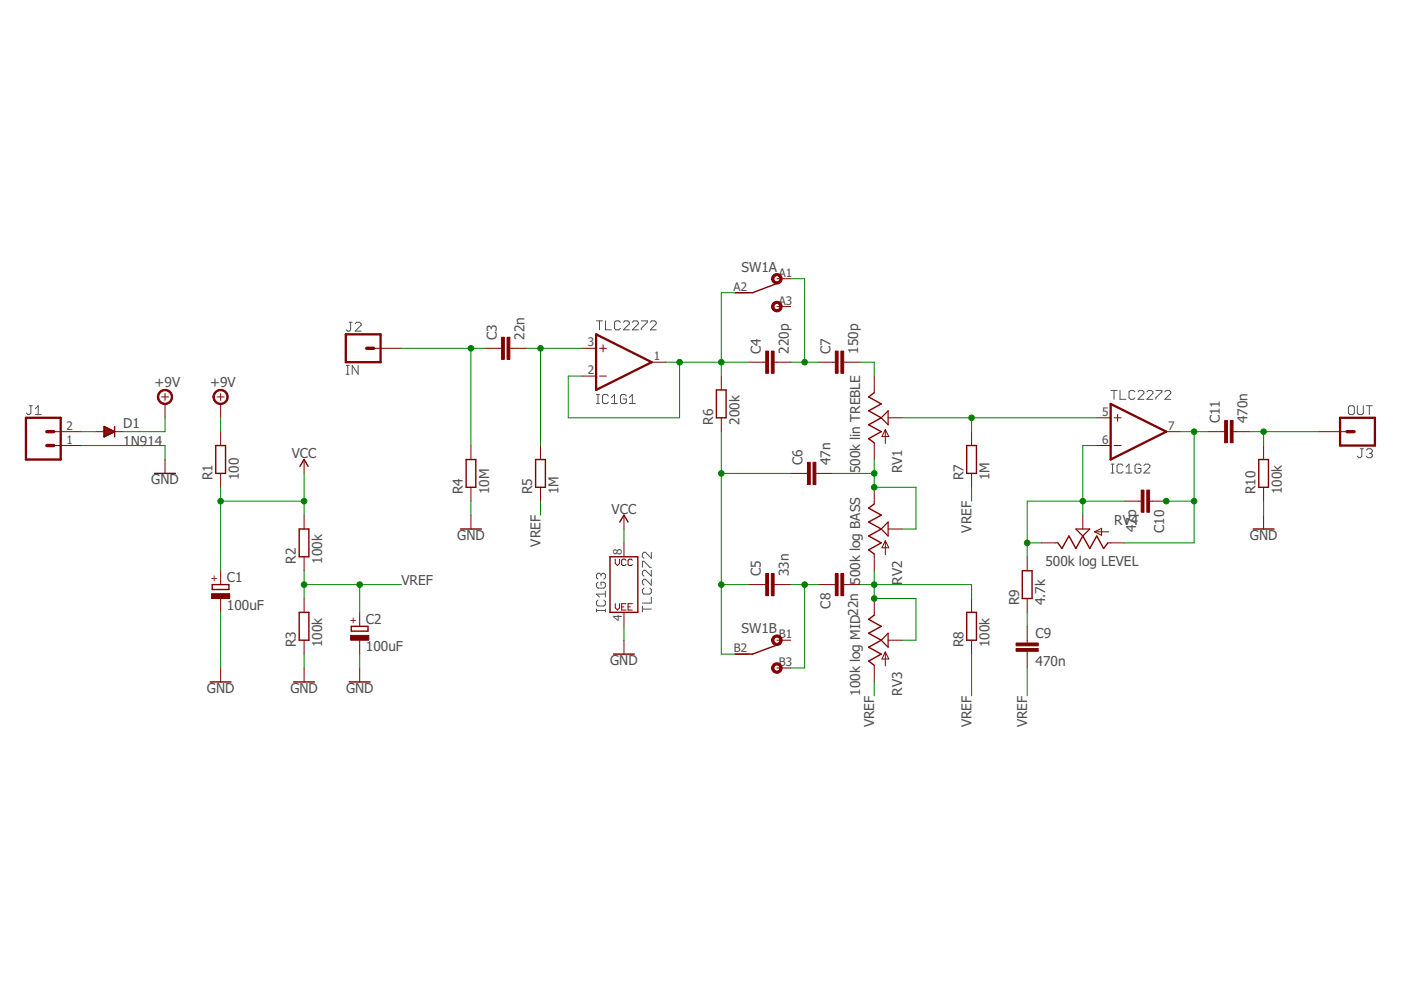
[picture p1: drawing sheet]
<svg xmlns="http://www.w3.org/2000/svg" width="297mm" height="210mm" viewBox="0 0 297 210" stroke-linecap="round" stroke-linejoin="round" font-family="sans-serif">
<g fill="none" stroke="#505050" stroke-width=".21">
<path d="M73.4 79.4h.6M73.4 77.5h.6M73.7 77.5v1.9M74 68.3h.7M74.3 68.3v1.6l-.3 .3h-.3l-.3-.3M75.3 68.6l.3-.3h.6l.4 .3v.4l-1.3 1.2h1.3M75.9 77.5v1.9l-1.2-1.9v1.9M126.5 68h1.2M127.1 68v1.9M128.4 68v1.9h1.2M131.5 68.3l-.3-.3h-.6l-.3 .3v1.3l.3 .3h.6l.3-.3M132.2 68.3l.3-.3h.6l.3 .3v.4l-1.2 1.2h1.2"/>
<path d="M134.1 68.3l.3-.3h.6l.3 .3v.4l-1.2 1.2h1.2M136 68h1.2v.3l-1.2 1.3v.3M137.9 68.3l.3-.3h.6l.3 .3v.4l-1.2 1.2h1.2M6.2 86h.6M6.5 86v1.6l-.3 .3h-.3l-.3-.3M7.5 87.9h1.2M7.5 86.6l.6-.6v1.9M126.5 85.6h.6M126.5 83.7h.6M126.8 83.7v1.9M129 84l-.3-.3h-.6l-.4 .3v1.2l.4 .4h.6l.3-.4M129.6 85.6h1.3"/>
<path d="M129.6 84.3l.7-.6v1.9M132.8 84l-.3-.3h-.7l-.2 .3v1.2l.2 .4h.7l.3-.4v-.6h-.6M133.4 85.6h1.3M133.4 84.3l.7-.6v1.9M235.6 98.4h.6M235.6 82.8h1.2M235.9 98.4v1.9M236.2 82.8v1.9M237.5 82.8v1.9h1.2M238.1 98.7l-.3-.3h-.6l-.4 .3v1.3l.4 .3h.6l.3-.3M238.7 99l.7-.6v1.9M240.6 83.1l-.3-.3h-.6l-.3 .3v1.2l.3 .4h.6l.3-.4"/>
<path d="M241.3 83.1l.3-.3h.6l.3 .3v.3l-1.2 1.3h1.2M241.9 98.7l-.3-.3h-.6l-.4 .3v1.3l.4 .3h.6l.3-.3v-.7h-.6M242.5 98.7l.3-.3h.7l.3 .3v.3l-1.3 1.3h1.3M243.2 83.1l.3-.3h.6l.3 .3v.3l-1.2 1.3h1.2M245.1 82.8h1.2v.3l-1.2 1.2v.4M247 83.1l.3-.3h.6l.3 .3v.3l-1.2 1.3h1.2M286.2 86h.6l.3 .3v1.3l-.3 .3h-.6l-.3-.3v-1.3zM287.8 86v1.6l.3 .3h.6l.4-.3v-1.6M288.4 95.1h.7M288.7 95.1v1.6l-.3 .3h-.3l-.3-.3M289.7 86h1.3M289.7 95.5l.3-.4h.6l.4 .4v.3l-.4 .3"/>
<path d="M290.3 86v1.9M290.3 96.1h.3M290.6 96.1l.4 .3v.3l-.4 .3h-.6l-.3-.3M138.1 117.1v1.3l-1.3-1.3h-.3l-.3 .3v.6l.3 .4M235.6 100.3h.6M238.7 100.3h1.3M126.5 129.4h1.9M126.5 129.1v.7M126.8 123.4l-.3 .3v.7l.3 .3h1.2l.4-.3v-.7l-.4-.3h-.6v.7M126.8 127.2l-.3 .4v.6l.3 .3h1.2l.4-.3v-.6l-.4-.4M127.4 121.9l.3-.4h.3l.4 .4v.6l-.4 .3M127.4 121.9l-.3-.4h-.3l-.3 .4v.6l.3 .3"/>
<path d="M127.4 121.9v.3M128.4 125.3v1.3M128.4 129.1v.7M128.4 126h-1.9l.6 .6M136.2 129.1h1.9M136.2 120.3v-1.3h.3l1.3 1.3h.3M136.2 128.5v1.3M136.5 124.7l-.3 .3v.6l.3 .4h1.3l.3-.4v-.6l-.3-.3M138.1 120.9v1.3l-1.3-1.3h-.3l-.3 .3v.6l.3 .4M138.1 122.8v1.3l-1.3-1.3h-.3l-.3 .3v.6l.3 .4M138.1 126.6v1.3h-1.9"/>
</g>
<g fill="none" stroke="#800000" stroke-width=".21">
<path d="M164.7 59.1h3M79.2 73.9h5.9M102.8 73.9h3.5M108.1 73.9h3.5M123.4 79.7h3M123.4 73.9h3M127.1 79.7h1.5M127.1 73.9h1.5M127.9 73.1v1.5M138.2 76.8h2.9M152.9 79.7v3M155.9 62.1h2.9"/>
<path d="M158.8 76.8h3.5M164.1 76.8h3.6M164.7 65h3M173.6 76.8h3.5M178.9 76.8h3.5M185.4 79.7v3.6M11.4 94.5h5.9M11.4 91.5h5.9M20.2 91.5h1.9M22.1 90.4l2.2 1.1M22.1 90.4v2.2M22.1 92.6h.1"/>
<path d="M22.1 92.5h.3M22.1 92.3h.6M22.1 92.2h.9M22.1 92h1.2M22.1 91.9h1.5M22.1 91.7h1.8M22.1 91.6h2.1M22.1 91.4h2M22.1 91.3h1.7M22.1 91.2h1.4M22.1 91h1.2M22.1 90.9h.9"/>
<path d="M22.1 90.7h.6M22.1 90.6h.3M22.1 90.4h.1M24.3 91.5h1.8M24.3 91.5l-2.2 1.1M34.2 84.2h1.5M35 83.4v1.5M35 85.6v3M35 97.4v3M46 84.2h1.5M46.8 83.4v1.5M46.8 85.6v3"/>
<path d="M46.8 91.5v3M64.5 97.4v3M99.8 94.5v2.9M114.6 94.5v2.9M152.9 88.6v2.9M185.4 93.9v3.5M187.7 91.1v2.9M187.7 91.1l.7 1.5h-1.4zM188.3 88.6h3M206 91.5v3M232.5 94.5h3M232.5 88.6h3"/>
<path d="M236.2 94.5h1.5M236.2 88.6h1.5M237 87.8v1.5M247.3 91.5h2.9M256.1 91.5h3.6M261.4 91.5h3.6M267.9 94.5v2.9M279.7 91.5h5.9M46.8 100.4v2.9M64.5 109.2v3M64.5 118v3M99.8 103.3v3"/>
<path d="M99.8 109.2v3M114.6 103.3v3M130.5 118.6v.9l.4 .4 .5-.4v-.9M132.3 109.2v3M132.3 115.1v2.9M132.7 118.8l-.2-.2h-.5l-.2 .2v.9l.2 .2h.5l.2-.2M134.1 118.8l-.3-.2h-.4l-.2 .2v.9l.2 .2h.4l.3-.2M167.7 100.4h3.5M173 100.4h3.5M185.4 103.3v3.5M185.4 117.5v3.5M187.7 114.7v2.9"/>
<path d="M187.7 114.7l.7 1.4h-1.4zM188.3 112.2h3M206 100.4v2.9M217.8 118v3M220.7 115.1h3.6M229.6 109.2v3M232.1 112.8h2.9M232.1 112.8l1.5-.8v1.5zM234.9 115.1h3.5M238.4 106.3h3.6M243.7 106.3h3.6M267.9 103.3v3"/>
<path d="M267.9 109.2v3M46.8 121v3M46.8 126.9v2.9M64.5 126.9v2.9M64.5 135.7v3M76.3 129.8v3M76.3 135.7v3M130.5 128v.9l.4 .4 .5-.4v-.9M131.8 128.7h.5M132.3 129.8v3M132.3 135.7v3M132.7 128h-.9v1.3h.9"/>
<path d="M133.2 128.7h.4M134.1 128h-.9v1.3h.9M155.9 138.7h2.9M158.8 124h3.5M164.1 124h3.6M164.7 135.7h3M173.6 124h3.5M178.9 124h3.5M185.4 126.9v3.5M187.7 138.2v3M187.7 138.2l.7 1.5h-1.4zM188.3 135.7h3"/>
<path d="M206 126.9v2.9M206 135.7v3M217.8 126.9v2.9M217.8 132.8v3.5M217.8 138.1v3.5M46.8 141.6v3M64.5 141.6v3M76.3 141.6v3M164.7 141.6h3M185.4 141.1v3.5"/>
</g>
<path d="M73.3 70.9h7.4v5.9h-7.4zM126.4 70.9l11.8 5.9-11.8 5.9zM5.5 88.6h7.4v8.8h-7.4zM235.5 85.6l11.8 5.9-11.8 5.9zM284.1 88.6h7.4v5.9h-7.4z" fill="none" stroke="#800000" stroke-width=".49"/>
<g fill="none" stroke="#800000" stroke-width=".3">
<path d="M165.5 59.8l-5.9 2.3h-3.7M22.1 90.4l2.2 1.1-2.2 1.1zM24.3 90.4v2.2M45.7 94.5h2.1v5.9h-2.1zM63.6 98.9l.9-1.5 .8 1.5M98.8 97.4h2.1v5.9h-2.1zM113.6 97.4h2v5.9h-2zM151.9 82.7h2v5.9h-2zM185.4 83.3l-1.2 .9 2.6 1.4-2.6 1.5 2.6 1.5-2.6 1.5 2.6 1.4-2.6 1.5 1.2 .9M205 94.5h2v5.9h-2zM266.9 97.4h2v5.9h-2zM32.8 100.4h4.4"/>
<path d="M63.4 112.2h2.1v5.8h-2.1zM97.6 112.2h4.5M129.3 118h5.9v11.8h-5.9zM131.4 110.7l.9-1.5 .9 1.5M185.4 106.8l-1.2 .9 2.6 1.5-2.6 1.5 2.6 1.5-2.6 1.4 2.6 1.5-2.6 1.5 1.2 .9M224.3 115.1l.8 1.2 1.5-2.7 1.5 2.7 1.5-2.7 1.5 2.7 1.4-2.7 1.5 2.7 .9-1.2M265.7 112.2h4.4M45 124h3.5v1h-3.5zM63.4 129.8h2.1v5.9h-2.1zM74.5 132.8h3.5v1h-3.5zM130.1 138.7h4.4M165.5 136.5l-5.9 2.2h-3.7"/>
<path d="M185.4 130.4l-1.2 .9 2.6 1.5-2.6 1.5 2.6 1.4-2.6 1.5 2.6 1.5-2.6 1.5 1.2 .9M205 129.8h2v5.9h-2zM216.7 121h2.1v5.9h-2.1zM44.6 144.6h4.4M62.3 144.6h4.4M74 144.6h4.5"/>
</g>
<g fill="#800000" stroke="#800000" stroke-width=".21">
<path d="M44.9 125.9h3.8v1h-3.8z"/>
<path d="M74.3 134.7h3.9v1h-3.9z"/>
<path d="M107.5 71.5h.6v4.7h-.6z"/>
<path d="M106.3 71.5h.6v4.7h-.6z"/>
<path d="M163.5 74.4h.6v4.7h-.6z"/>
<path d="M162.3 74.4h.6v4.7h-.6z"/>
<path d="M178.3 74.4h.6v4.7h-.6z"/>
<path d="M177.1 74.4h.6v4.7h-.6z"/>
<path d="M172.4 98h.6v4.7h-.6z"/>
<path d="M171.2 98h.6v4.7h-.6z"/>
<path d="M163.5 121.6h.6v4.7h-.6z"/>
<path d="M162.3 121.6h.6v4.7h-.6z"/>
<path d="M178.3 121.6h.6v4.7h-.6z"/>
<path d="M177.1 121.6h.6v4.7h-.6z"/>
<path d="M242 103.9h.5v4.7h-.5z"/>
<path d="M243.1 103.9h.6v4.7h-.6z"/>
<path d="M260.8 89.2h.6v4.7h-.6z"/>
<path d="M259.7 89.2h.5v4.7h-.5z"/>
<path d="M215.4 137.5h4.7v.6h-4.7z"/>
<path d="M215.4 136.3h4.7v.6h-4.7z"/>
</g>
<g fill="#800000" stroke="#800000" stroke-width=".21">
<path d="M45.5 83.1a1.62 1.62 0 0 1 2.6 .2 1.62 1.62 0 0 1-.9 2.4 1.62 1.62 0 0 1-2.1-1.5h.3a1.33 1.33 0 0 1 1.9-1.3 1.33 1.33 0 0 1 .3 2.3 1.33 1.33 0 0 1-2.1-.7l-.1-.3h-.3z" fill-rule="evenodd"/>
<path d="M164 58.2a1.12 1.12 0 0 1 1.7 .4 1.12 1.12 0 0 1-.7 1.6 1.12 1.12 0 0 1-1.4-1.1h.5a.65 .65 0 0 1 .9-.6 .65 .65 0 0 1 .2 1 .65 .65 0 0 1-1.1-.2v-.2h-.5z" fill-rule="evenodd"/>
<path d="M163.8 64.4a1.12 1.12 0 0 1 1.8-.1 1.12 1.12 0 0 1-.5 1.7 1.12 1.12 0 0 1-1.5-1h.5a.65 .65 0 0 1 .8-.6 .65 .65 0 0 1 .3 1 .65 .65 0 0 1-1.1-.2v-.2h-.5z" fill-rule="evenodd"/>
<path d="M163.8 135.1a1.12 1.12 0 0 1 1.8-.1 1.12 1.12 0 0 1-.5 1.8 1.12 1.12 0 0 1-1.5-1.1h.5a.65 .65 0 0 1 .8-.6 .65 .65 0 0 1 .3 1.1 .65 .65 0 0 1-1.1-.3v-.2h-.5z" fill-rule="evenodd"/>
<path d="M164 140.8a1.12 1.12 0 0 1 1.7 .4 1.12 1.12 0 0 1-.7 1.5 1.12 1.12 0 0 1-1.4-1.1h.5a.65 .65 0 0 1 .9-.6 .65 .65 0 0 1 .2 1.1 .65 .65 0 0 1-1.1-.3v-.2h-.5z" fill-rule="evenodd"/>
<path d="M33.7 83.1a1.62 1.62 0 0 1 2.6 .2 1.62 1.62 0 0 1-.9 2.4 1.62 1.62 0 0 1-2-1.5h.3a1.33 1.33 0 0 1 1.8-1.3 1.33 1.33 0 0 1 .3 2.3 1.33 1.33 0 0 1-2.1-.7v-.3h-.3z" fill-rule="evenodd"/>
</g>
<path d="M188.3 87.1v3l-1.5-1.5zM188.3 110.7v2.9l-1.5-1.4zM228.1 112.2h3l-1.5 1.4zM188.3 134.3v2.9l-1.5-1.5z" fill="none" stroke="#800000" stroke-width=".25"/>
<path d="M77.7 73.9h1.5M9.9 91.5h1.5M9.9 94.5h1.5M285.6 91.5h1.5" fill="none" stroke="#800000" stroke-width=".72"/>
<g fill="none" stroke="#008000" stroke-width=".21">
<path d="M167.7 59.1h2.9v17.7M85.1 73.9h17.7M99.8 73.9v20.6M111.6 73.9h11.8M114.6 73.9v20.6M141.1 76.8h17.7M144.1 76.8v11.8h-23.6v-8.9h2.9M155.9 62.1h-3v17.6M167.7 76.8h5.9M182.4 76.8h3v2.9M17.3 94.5h17.7v2.9M17.3 91.5h2.9"/>
<path d="M35 88.6v2.9h-8.9M46.8 88.6v2.9M152.9 91.5v47.2h3M185.4 97.4v5.9h8.8v8.9h-2.9M191.3 88.6h41.2M206 88.6v2.9M232.5 94.5h-2.9v14.7M250.2 91.5h5.9M253.2 91.5v23.6h-14.8M265 91.5h14.7M267.9 91.5v3M46.8 103.3v17.7"/>
<path d="M46.8 106.3h17.7M64.5 100.4v8.8M99.8 106.3v2.9M114.6 106.3v2.9M132.3 112.2v2.9M152.9 100.4h14.8M176.5 100.4h8.9M206 103.3v3M217.8 115.1h2.9M238.4 106.3h-20.6v11.7M247.3 106.3h5.9M267.9 106.3v2.9"/>
<path d="M46.8 129.8v11.8M64.5 121v5.9M64.5 138.7v2.9M64.5 124h20.6M76.3 124v5.8M76.3 138.7v2.9M132.3 132.8v2.9M152.9 124h5.9M167.7 124h5.9M170.6 124v17.6h-2.9M182.4 124h23.6v2.9M185.4 121v5.9h8.8v8.8h-2.9"/>
<path d="M206 138.7v8.8M217.8 129.8v3M185.4 144.6v2.9M217.8 141.6v5.9"/>
</g>
<g fill="#008000" stroke="#008000" stroke-width=".21">
<circle cx="64.5" cy="124" r=".59"/>
<circle cx="76.3" cy="124" r=".59"/>
<circle cx="46.8" cy="106.3" r=".59"/>
<circle cx="64.5" cy="106.3" r=".59"/>
<circle cx="144.1" cy="76.8" r=".59"/>
<circle cx="152.9" cy="76.8" r=".59"/>
<circle cx="114.6" cy="73.9" r=".59"/>
<circle cx="170.6" cy="76.8" r=".59"/>
<circle cx="152.9" cy="100.4" r=".59"/>
<circle cx="152.9" cy="124" r=".59"/>
<circle cx="185.4" cy="100.4" r=".59"/>
<circle cx="185.4" cy="103.3" r=".59"/>
<circle cx="170.6" cy="124" r=".59"/>
<circle cx="185.4" cy="124" r=".59"/>
<circle cx="185.4" cy="126.9" r=".59"/>
<circle cx="206" cy="88.6" r=".59"/>
<circle cx="253.2" cy="91.5" r=".59"/>
<circle cx="247.3" cy="106.3" r=".59"/>
<circle cx="253.2" cy="106.3" r=".59"/>
<circle cx="229.6" cy="106.3" r=".59"/>
<circle cx="217.8" cy="115.1" r=".59"/>
<circle cx="267.9" cy="91.5" r=".59"/>
<circle cx="99.8" cy="73.9" r=".59"/>
</g>
<g font-size="2.9" fill="#505050">
<text x="157.2" y="57.6">SW1A</text>
<text x="105.3" y="72.1" transform="rotate(-90 105.3 72.1)">C3</text>
<text x="111.2" y="72.1" transform="rotate(-90 111.2 72.1)">22n</text>
<text x="161.3" y="75" transform="rotate(-90 161.3 75)">C4</text>
<text x="167.2" y="75" transform="rotate(-90 167.2 75)">220p</text>
<text x="176.1" y="75" transform="rotate(-90 176.1 75)">C7</text>
<text x="182" y="75" transform="rotate(-90 182 75)">150p</text>
<text x="32.8" y="82">+9V</text>
<text x="44.6" y="82">+9V</text>
<text x="258.6" y="89.8" transform="rotate(-90 258.6 89.8)">C11</text>
<text x="264.5" y="89.8" transform="rotate(-90 264.5 89.8)">470n</text>
<text x="26.1" y="94.5">1N914</text>
<text x="26.1" y="90.8">D1</text>
<text x="151.2" y="90.1" transform="rotate(-90 151.2 90.1)">R6</text>
<text x="156.8" y="90.1" transform="rotate(-90 156.8 90.1)">200k</text>
<text x="45" y="101.8" transform="rotate(-90 45 101.8)">R1</text>
<text x="50.6" y="101.8" transform="rotate(-90 50.6 101.8)">100</text>
<text x="61.9" y="97.1">VCC</text>
<text x="170.2" y="98.6" transform="rotate(-90 170.2 98.6)">C6</text>
<text x="176.1" y="98.6" transform="rotate(-90 176.1 98.6)">47n</text>
<text x="182.4" y="100.4" transform="rotate(-90 182.4 100.4)">500k lin TREBLE</text>
<text x="191.3" y="100.4" transform="rotate(-90 191.3 100.4)">RV1</text>
<text x="204.3" y="101.8" transform="rotate(-90 204.3 101.8)">R7</text>
<text x="209.8" y="101.8" transform="rotate(-90 209.8 101.8)">1M</text>
<text x="32.1" y="102.7">GND</text>
<text x="98.1" y="104.8" transform="rotate(-90 98.1 104.8)">R4</text>
<text x="103.7" y="104.8" transform="rotate(-90 103.7 104.8)">10M</text>
<text x="112.9" y="104.8" transform="rotate(-90 112.9 104.8)">R5</text>
<text x="118.4" y="104.8" transform="rotate(-90 118.4 104.8)">1M</text>
<text x="266.2" y="104.8" transform="rotate(-90 266.2 104.8)">R10</text>
<text x="271.7" y="104.8" transform="rotate(-90 271.7 104.8)">100k</text>
<text x="129.7" y="108.9">VCC</text>
<text x="206" y="112.9" transform="rotate(-90 206 112.9)">VREF</text>
<text x="236.3" y="111.3">RV4</text>
<text x="240.9" y="112.8" transform="rotate(-90 240.9 112.8)">47p</text>
<text x="246.8" y="112.9" transform="rotate(-90 246.8 112.9)">C10</text>
<text x="62.7" y="119.5" transform="rotate(-90 62.7 119.5)">R2</text>
<text x="68.3" y="119.5" transform="rotate(-90 68.3 119.5)">100k</text>
<text x="96.9" y="114.5">GND</text>
<text x="114.6" y="115.9" transform="rotate(-90 114.6 115.9)">VREF</text>
<text x="265" y="114.5">GND</text>
<text x="48.1" y="123.4">C1</text>
<text x="85.1" y="124">VREF</text>
<text x="161.3" y="122.2" transform="rotate(-90 161.3 122.2)">C5</text>
<text x="167.2" y="122.2" transform="rotate(-90 167.2 122.2)">33n</text>
<text x="182.4" y="124" transform="rotate(-90 182.4 124)">500k log BASS</text>
<text x="191.3" y="124" transform="rotate(-90 191.3 124)">RV2</text>
<text x="221.6" y="120.1">500k log LEVEL</text>
<text x="48.1" y="129.3">100uF</text>
<text x="176.1" y="129" transform="rotate(-90 176.1 129)">C8</text>
<text x="216" y="128.4" transform="rotate(-90 216 128.4)">R9</text>
<text x="221.6" y="128.4" transform="rotate(-90 221.6 128.4)">4.7k</text>
<text x="62.7" y="137.2" transform="rotate(-90 62.7 137.2)">R3</text>
<text x="68.3" y="137.2" transform="rotate(-90 68.3 137.2)">100k</text>
<text x="77.6" y="132.2">C2</text>
<text x="157.2" y="134.3">SW1B</text>
<text x="204.3" y="137.2" transform="rotate(-90 204.3 137.2)">R8</text>
<text x="209.8" y="137.2" transform="rotate(-90 209.8 137.2)">100k</text>
<text x="219.6" y="135.3">C9</text>
<text x="77.6" y="138.1">100uF</text>
<text x="129.4" y="141">GND</text>
<text x="219.6" y="141.2">470n</text>
<text x="43.9" y="146.9">GND</text>
<text x="61.6" y="146.9">GND</text>
<text x="73.4" y="146.9">GND</text>
<text x="182.4" y="147.5" transform="rotate(-90 182.4 147.5)">100k log MID22n</text>
<text x="191.3" y="147.5" transform="rotate(-90 191.3 147.5)">RV3</text>
<text x="185.4" y="154.2" transform="rotate(-90 185.4 154.2)">VREF</text>
<text x="206" y="154.2" transform="rotate(-90 206 154.2)">VREF</text>
<text x="217.8" y="154.2" transform="rotate(-90 217.8 154.2)">VREF</text>
</g>
<g font-size="2.5" fill="#505050">
<text x="165.1" y="58.7">A1</text>
<text x="155.5" y="61.6">A2</text>
<text x="165.1" y="64.6">A3</text>
<text x="124.6" y="73.4">3</text>
<text x="138.6" y="76.4">1</text>
<text x="124.6" y="79.3">2</text>
<text x="233.7" y="88.2">5</text>
<text x="14.1" y="94.1">1</text>
<text x="14.1" y="91.1">2</text>
<text x="233.7" y="94.1">6</text>
<text x="247.7" y="91.1">7</text>
<text x="131.9" y="117.6" transform="rotate(-90 131.9 117.6)">8</text>
<text x="131.9" y="131.6" transform="rotate(-90 131.9 131.6)">4</text>
<text x="165.1" y="135.3">B1</text>
<text x="155.6" y="138.3">B2</text>
<text x="165.1" y="141.2">B3</text>
</g>
<g font-size="2.1" fill="#800000">
<text x="46.1" y="123.5" transform="rotate(-90 46.1 123.5)">+</text>
<text x="75.6" y="132.3" transform="rotate(-90 75.6 132.3)">+</text>
</g>
</svg>
